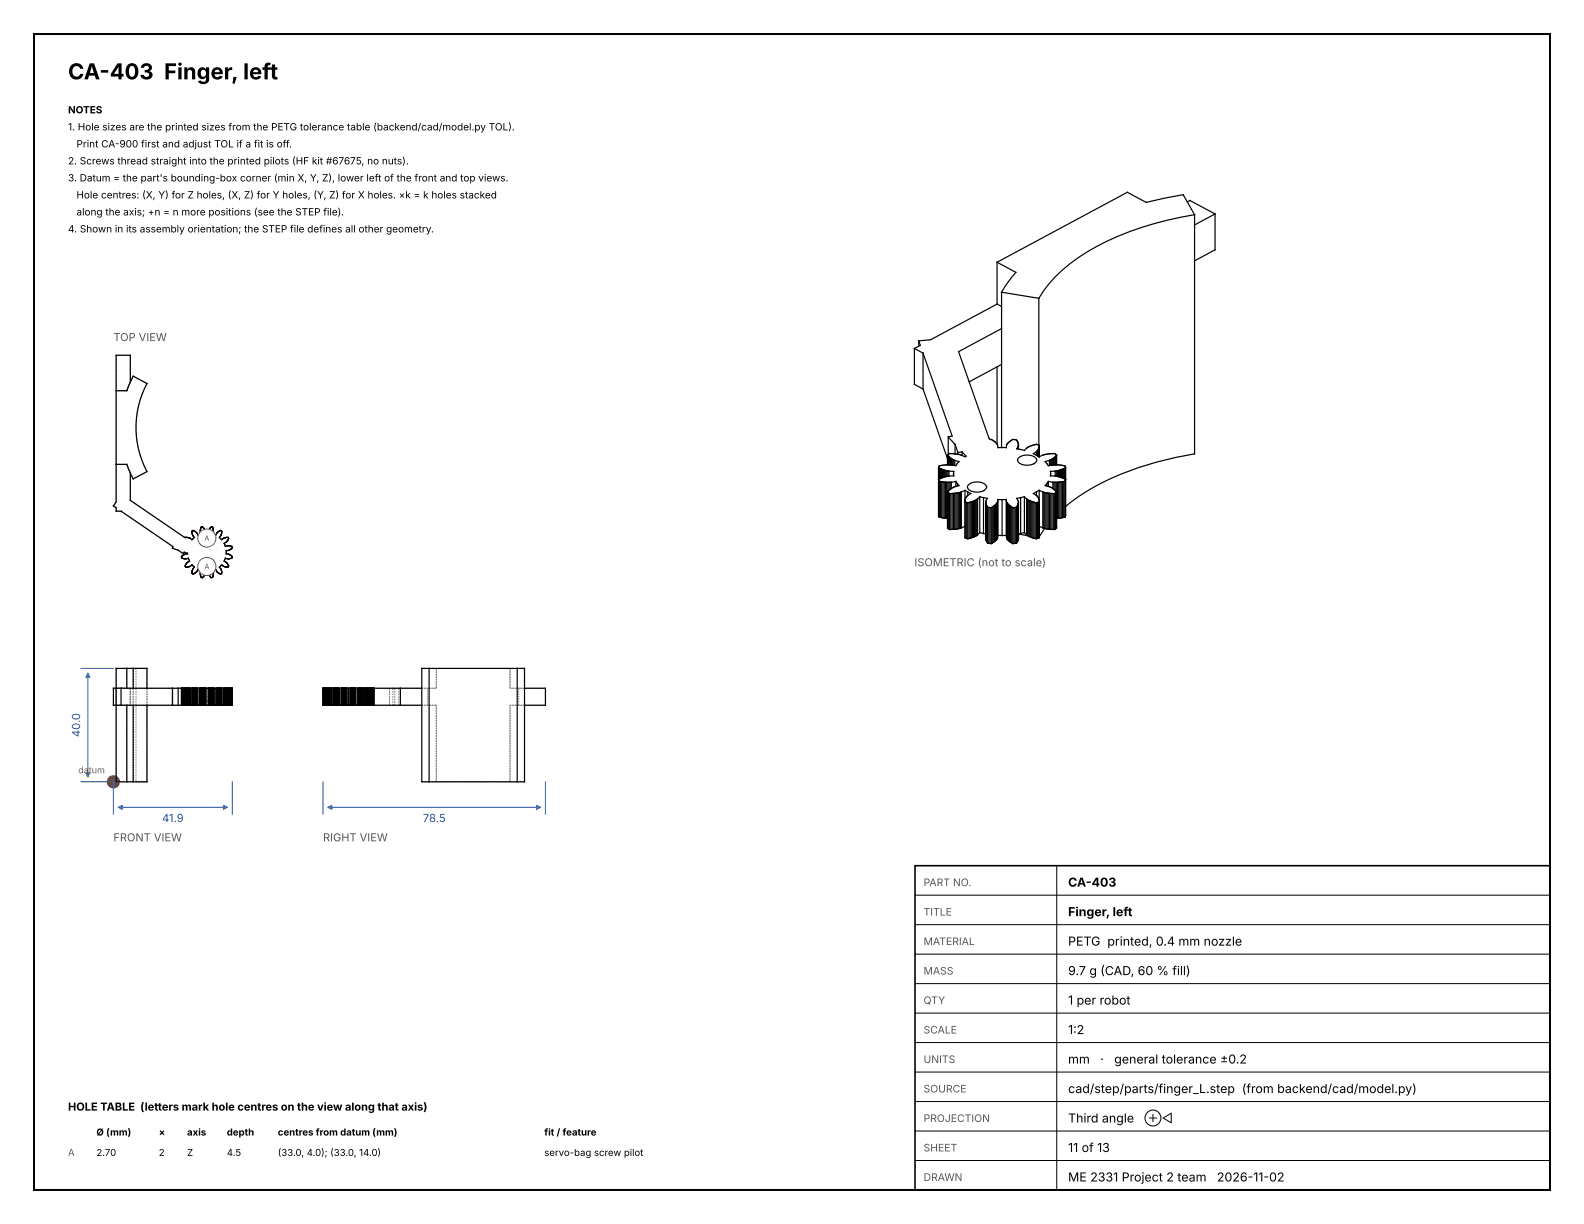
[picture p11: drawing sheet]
<svg xmlns="http://www.w3.org/2000/svg" width="279mm" height="216mm" viewBox="0 0 279 216" stroke-linecap="round" stroke-linejoin="round" font-family="sans-serif">
<path d="M6 6h267.4v203.9h-267.4z" fill="none" stroke="#000" stroke-width=".35"/>
<path d="M161.4 152.7h112v57.2h-112z" fill="none" stroke="#000" stroke-width=".28"/>
<circle cx="20" cy="137.9" r="1" fill="#c0392b" stroke="#c0392b" stroke-width=".35"/>
<path d="M161.4 157.9h112M186.4 152.7v57.2M161.4 178.7h112M161.4 173.5h112M161.4 168.3h112M161.4 163.1h112M161.4 199.5h112M161.4 194.3h112M161.4 189.1h112M161.4 183.9h112M161.4 209.9h112M161.4 204.7h112" fill="none" stroke="#000" stroke-width=".18"/>
<g fill="none" stroke="#7a7a7a" stroke-width=".18" stroke-dasharray=".3 .2" stroke-linecap="butt">
<path d="M20.5 68.9v-6.2M20.5 68.9h1.9M20.5 62.7h2.5M22.4 68.9h-1.9M22.4 68.9l1.1-2.5M23 67.4l-.6 1.5M23 67.4v-4.7M25.9 67.6l-2.4-1.2M20 89.2l.5-.7M20.5 90.2h.9M20.5 90.2v-.6M20.5 89.6l-.5-.4"/>
<path d="M20.5 88.5v-6.6M20.5 81.9h1.9M20.5 81.9v-13M22.4 81.9l.6 1.5M22.4 81.9h-1.9M23 88.3v-4.9M23.5 84.5l-1.1-2.6M23.5 84.5l2.4-1.3M25.9 83.2a16.6 16.6 0 0 1 0-15.6M30.4 96.7l.1-.3M30.5 96.4l-9.1-6.2M31.4 97l-1-.3"/>
<path d="M32 98.2v.1M32 98.3l.1 .1M32.1 98.4v.1M32.1 98.1l-.1 .1M32.1 98.5h.1M32.2 98l-.1 .1M32.2 98.5h.1M32.3 97.9l-.1 .1M32.3 97.7l.2-.3M32.3 97.7l-.9-.7M32.3 98.5h.1M32.4 97.9h-.1"/>
<path d="M32.4 98.5l.1 .1M32.5 98.6h.1M32.5 97.8l-.1 .1M32.5 94.8l-9.5-6.5M32.6 98.6h.1M32.6 97.8h-.1M32.6 99.8l.1 .1M32.7 97.8h-.1M32.7 99.7l-.1 .1M32.7 99.9v.1M32.7 100h.1M32.7 94.8h-.2"/>
<path d="M32.7 97.7v.1M32.7 98.6h.1M32.8 99.6l-.1 .1M32.8 94.8h-.1M32.8 99.5v.1M32.8 98.6h.1M32.9 99.4l-.1 .1M32.9 94.8h-.1M32.9 98.6l.3-.1M33 94.8h-.1M33 99.3l-.1 .1M33 99.2v.1"/>
<path d="M33.1 94.8h-.1M33.1 97.6v.1M33.1 97.6l-.6-.2M33.1 97.7h-.4M33.1 99.2h-.1M33.1 99.1v.1M33.2 98.5l.1 .2M33.2 100h.1M33.2 94.8h-.1M33.3 100l.1-.1M33.3 94.9l-.1-.1M33.3 98.7l.1 .3"/>
<path d="M33.4 99.9h.1M33.4 94.9h-.1M33.4 99l-.3 .1M33.5 94.9h-.1M33.5 99.9l.1-.1M33.6 99.8l.3-.2M33.6 95l-.1-.1M33.9 93.7v.1M33.9 93.8v.1M33.9 93.9v.1M33.9 99.6l.2 .2M33.9 95.2l-.3-.2"/>
<path d="M33.9 94v.1M33.9 94.1v.1M33.9 94.2l.1 .1M34 94.3v.1M34 94.4v.1M34 93.6l-.1 .1M34 94.5h.1M34.1 94.5l.2 .3M34.1 99.8l.2 .2M34.1 95l-.2 .2M34.1 93.6h-.1M34.2 93.6h-.1"/>
<path d="M34.3 94.8l-.2 .2M34.3 93.7l-.1-.1M34.4 93.7h-.1M34.5 93.8l-.1-.1M34.6 93.9l-.1-.1M34.7 94l-.1-.1M34.8 94.1l-.1-.1M34.9 94.4l-.1-.3M35.2 94.3l-.3 .1M35.3 93.7v.1M35.3 93.6v.1M35.3 93.5v.1"/>
<path d="M35.3 93.8l.1 .4M35.4 93.4l-.1 .1M35.4 93.3v.1M35.4 93.2v.1M35.4 93.1v.1M35.4 94.2l-.2 .1M35.5 93l-.1 .1M35.6 93h-.1M35.6 92.9v.1M35.7 92.9h-.1M35.8 93l-.1-.1M35.8 93.1v-.1"/>
<path d="M35.9 93.1h-.1M36 93.2l-.1-.1M36 93.3v-.1M36.1 93.4l-.1-.1M36.1 93.5v-.1M36.2 93.6l-.1-.1M36.2 93.7v-.1M36.2 94v-.3M36.5 94h-.3M36.8 94h-.3M36.8 93.7v.3M36.8 93.6v.1"/>
<path d="M36.9 93.5l-.1 .1M36.9 93.4v.1M37 93.3l-.1 .1M37 93.2v.1M37.1 93.1l-.1 .1M37.2 99.9a.68 .68 0 0 0-1-.6 .68 .68 0 0 0-.2 1.1 .68 .68 0 0 0 1.1-.3l.1-.2M37.2 94.9a.68 .68 0 0 0-1-.6 .68 .68 0 0 0-.2 1.1 .68 .68 0 0 0 1.1-.3l.1-.2M37.2 93l-.1 .1M37.3 92.9l-.1 .1M37.4 93l-.1-.1M37.5 93h-.1M37.5 94.2l.1-.4"/>
<path d="M37.5 93.1v-.1M37.6 93.2l-.1-.1M37.6 93.3v-.1M37.6 93.4v-.1M37.6 93.5v-.1M37.6 93.8v-.1M37.6 93.6v-.1M37.6 93.7v-.1M37.8 94.3l-.3-.1M38.1 94.4l-.3-.1M38.2 94.1l-.1 .3M38.3 94l-.1 .1"/>
<path d="M38.4 93.9l-.1 .1M38.4 93.8v.1M38.5 93.8h-.1M38.6 93.7l-.1 .1M38.7 93.7h-.1M38.7 94.8l.2-.3M38.7 93.6v.1M38.8 93.6h-.1M38.9 93.6h-.1M38.9 99.8l.2-.2M38.9 95l-.2-.2M38.9 94.5h.1"/>
<path d="M39 94.5v-.1M39 93.6h-.1M39 94.4v-.1M39 94.3v-.1M39 94.2h.1M39.1 93.7l-.1-.1M39.1 94.2v-.1M39.1 94.1v-.1M39.1 94v-.1M39.1 99.6l.3 .2M39.1 95.2l-.2-.2M39.1 93.9v-.1"/>
<path d="M39.1 93.8v-.1M39.4 99.8v.1M39.4 95l-.3 .2M39.4 99.9h.1M39.4 94.9v.1M39.5 99.9h.1M39.5 94.9h-.1M39.5 99l.2-.3M39.5 95.8l.3-.1M39.6 99.9l.1 .1M39.6 94.9h-.1M39.7 98.7l.1-.2"/>
<path d="M39.7 96.1l-.2-.3M39.7 94.9h-.1M39.7 100h.1M39.7 94.8v.1M39.8 98.5l.3 .1M39.8 96.4l-.1-.3M39.8 99.1l-.3-.1M39.8 95.7l.1-.1M39.8 94.8h-.1M39.9 99.2l-.1-.1M39.9 95.6h.1M39.9 97.7v-.3"/>
<path d="M39.9 97.1h.3M39.9 97.4v-.3M39.9 94.8h-.1M40 99.2h-.1M40 95.6v-.1M40 99.3v-.1M40 95.5h.1M40 94.8h-.1M40.1 99.4l-.1-.1M40.1 95.5v-.1M40.1 96.3l-.3 .1M40.1 94.8h-.1"/>
<path d="M40.1 95.4l.1-.1M40.1 98.6h.1M40.2 99.5l-.1-.1M40.2 95.3v-.1M40.2 94.8h-.1M40.2 99.6v-.1M40.2 95.2h.1M40.2 98.6h.1M40.2 96.3h-.1M40.2 97.7h-.3M40.2 97.1h.1M40.2 100l.1-.1"/>
<path d="M40.2 94.9v-.1M40.3 99.7l-.1-.1M40.3 95.2v-.1M40.3 99.9v-.1M40.3 94.9h-.1M40.3 95.1v-.1M40.3 97.8l-.1-.1M40.3 97.1h.1M40.3 98.6h.1M40.3 96.3h-.1M40.3 99.8v-.1M40.3 95v-.1"/>
<path d="M40.4 97.8h-.1M40.4 97.1l.1-.1M40.4 98.6h.1M40.4 96.3h-.1M40.5 97.8h-.1M40.5 98.6l.1-.1M40.5 96.3h-.1M40.5 97.9v-.1M40.5 97l.1-.1M40.6 98.5h.1M40.6 96.3h-.1M40.6 97.9h-.1"/>
<path d="M40.6 96.9h.1M40.7 96.3h-.1M40.7 97.9h-.1M40.7 96.9l.1-.1M40.7 98.5h.1M40.8 98l-.1-.1M40.8 98.1v-.1M40.8 96.8l.1-.1M40.8 98.5l.1-.1M40.8 96.4l-.1-.1M40.9 98.1h-.1M40.9 96.7h.1"/>
<path d="M40.9 98.4v-.1M40.9 96.4h-.1M40.9 98.3h.1M40.9 96.5v-.1M41 98.3v-.1M41 96.6l-.1-.1M41 98.2l-.1-.1M41 96.7v-.1M22.4 117.9h-1.9M22.4 117.9v3.5M23.5 117.9h-1.1M23.5 117.9v20"/>
<path d="M24 117.9h1.9M24 117.9v20M25.9 117.9h-2.4M25.9 117.9h-1.9M25.9 117.9v20M32.8 100h.1M32.9 100h.1M33 100h.1M33.1 100h.1M33.9 101.1v.1M33.9 101v.1M33.9 100.9v.1"/>
<path d="M33.9 100.8v.1M33.9 100.7v.1M33.9 101.2h.1M33.9 100.6v.1M34 100.5l-.1 .1M34 100.4v.1M34 101.2l.1 .1M34.1 100.3l-.1 .1M34.1 101.3l.1-.1M34.2 101.2l.1-.1M34.3 100l-.2 .3M34.3 101.1h.1"/>
<path d="M34.4 101.1l.1-.1M34.5 101l.1-.1M34.6 100.9h.1M34.7 100.9v-.1M34.7 100.8h.1M34.8 100.8l.1-.3M34.9 100.5l.3 .1M35.2 100.6l.2 .1M35.3 101.2v.1M35.3 101.1v.1M35.3 101.3l.1 .1M35.3 101v.1"/>
<path d="M35.4 101.4v.1M35.4 101.5v.1M35.4 101.6v.1M35.4 101.7v.1M35.4 101.8l.1 .1M35.4 100.7l-.1 .3M35.5 101.9h.1M35.6 101.9h.1M35.7 101.9l.1-.1M35.8 101.8l.1-.1M35.9 101.7l.1-.1M36 101.6v-.1"/>
<path d="M36 101.5h.1M36.1 101.5v-.1M36.1 101.4v-.1M36.1 101.3l.1-.1M36.2 101.2v-.4M36.2 100.8h.3M36.5 100.8h.3M36.8 100.8v.4M36.8 101.2l.1 .1M36.9 101.3v.1M36.9 101.4v.1M36.9 101.5h.1"/>
<path d="M37 101.5v.1M37 101.6l.1 .1M37.1 101.7v.1M37.1 101.8h.1M37.2 101.8l.1 .1M37.3 101.9h.1M37.4 101.9h.1M37.5 101.9v-.1M37.5 100.7l.3-.1M37.5 101.8l.1-.1M37.6 101.7v-.1M37.6 101.6v-.1"/>
<path d="M37.6 101.5v-.1M37.6 101.4v-.1M37.6 101l-.1-.3M37.6 101.3v-.1M37.6 101.1v-.1M37.6 101.2v-.1M37.8 100.6l.3-.1M38.1 100.5l.1 .3M38.2 100.8h.1M38.3 100.8v.1M38.3 100.9h.1M38.4 100.9v.1"/>
<path d="M38.4 101h.1M38.5 101l.1 .1M38.6 101.1h.1M38.7 101.1v.1M38.7 100l.2-.2M38.7 101.2h.1M38.8 101.2l.1 .1M38.9 101.3l.1-.1M38.9 100.3l-.2-.3M39 100.4l-.1-.1M39 101.2h.1M39 100.5v-.1"/>
<path d="M39 100.6v-.1M39.1 101.2v-.1M39.1 100.7l-.1-.1M39.1 100.8v-.1M39.1 100.9v-.1M39.1 101v-.1M39.1 101.1v-.1M39.8 100h.1M39.9 100h.1M40 100h.1M40.1 100h.1M77 117.9h13"/>
<path d="M77 117.9v3.5M77 117.9h-2.6M90 117.9v3.5M92.5 117.9h-2.5M20 124.4h.5M20 121.4h.5M20.5 124.4h1.9M20.5 124.4v-3M20.5 121.4v-3.5M20.5 137.9v-13.5M20.5 121.4h1.9M20.5 121.4h2.5"/>
<path d="M20.5 124.4h2.5M22.4 124.4h.6M22.4 121.4h.6M22.4 137.9h-1.9M22.4 124.4v13.5M22.4 137.9h1.1M23 121.4v3M23 124.4v-3M23 121.4h-.6M23 124.4h-.6M23.5 121.4v3M24 137.9h1.9"/>
<path d="M25.9 137.9h-2.4M25.9 137.9h-1.9M25.9 121.4v3M30.4 124.4h.1M30.4 121.4h.1M30.5 124.4h-.1M30.5 124.4v-3M30.5 121.4h-.1M32.1 124.4h-.1M32.1 124.4v-3M32.1 121.4h-.1M32.2 124.4h-.1"/>
<path d="M32.2 124.4v-3M32.2 121.4h-.1M32.3 124.4h-.1M32.3 124.4v-3M32.3 121.4h-.1M32.3 124.4h.2M32.3 124.4h-.3M32.3 121.4h.2M32.3 121.4h-.3M32.4 124.4h-.1M32.4 124.4v-3M32.4 121.4h-.1"/>
<path d="M32.5 121.4v3M32.5 124.4h-.1M32.5 124.4v-3M32.5 121.4h-.1M32.5 124.4h-9.5M32.5 121.4h-9.5M32.6 124.4h-.1M32.6 124.4v-3M32.6 121.4h-.1M32.6 124.4h.1M32.6 121.4h.1M32.7 124.4v-3"/>
<path d="M32.7 124.4h-.1M32.7 121.4h-.1M32.7 124.4h-.2M32.7 121.4h-.2M32.7 124.4h.1M32.7 121.4h.1M32.8 124.4h-.1M32.8 124.4v-3M32.8 121.4h-.1M32.8 124.4h.1M32.8 121.4h.1M32.9 124.4h-.1"/>
<path d="M32.9 124.4v-3M32.9 121.4h-.1M32.9 124.4h.3M32.9 121.4h.3M33 124.4h-.1M33 124.4v-3M33 121.4h-.1M33.1 124.4h-.1M33.1 124.4v-3M33.1 121.4h-.1M33.1 124.4h-.6M33.1 121.4h-.6"/>
<path d="M33.1 124.4h-.4M33.1 121.4h-.4M33.2 124.4h.1M33.2 124.4v-3M33.2 121.4h.1M33.2 124.4h-.1M33.2 121.4h-.1M33.3 124.4h-.1M33.3 124.4v-3M33.3 121.4h-.1M33.3 124.4h.1M33.3 121.4h.1"/>
<path d="M33.4 124.4h-.1M33.4 124.4v-3M33.4 121.4h-.1M33.4 124.4h-.3M33.4 121.4h-.3M33.5 124.4h-.1M33.5 124.4v-3M33.5 121.4h-.1M33.6 124.4h-.1M33.6 124.4v-3M33.6 121.4h-.1M33.9 124.4v-3"/>
<path d="M33.9 124.4h.2M33.9 124.4h-.3M33.9 121.4h.2M33.9 121.4h-.3M33.9 124.4h.1M33.9 121.4h.1M34 124.4h-.1M34 124.4v-3M34 121.4h-.1M34 124.4h.1M34 121.4h.1M34.1 124.4h-.1"/>
<path d="M34.1 124.4h.2M34.1 124.4v-3M34.1 121.4h-.1M34.1 121.4h.2M34.1 124.4h-.2M34.1 121.4h-.2M34.2 124.4h-.1M34.2 124.4v-3M34.2 121.4h-.1M34.3 124.4h-.2M34.3 124.4v-3M34.3 121.4h-.2"/>
<path d="M34.3 124.4h-.1M34.3 121.4h-.1M34.4 124.4h-.1M34.4 124.4v-3M34.4 121.4h-.1M34.5 124.4h-.1M34.5 124.4v-3M34.5 121.4h-.1M34.6 124.4h-.1M34.6 124.4v-3M34.6 121.4h-.1M34.7 124.4h-.1"/>
<path d="M34.7 124.4v-3M34.7 121.4h-.1M34.8 124.4h-.1M34.8 124.4v-3M34.8 121.4h-.1M34.9 124.4h-.1M34.9 124.4v-3M34.9 121.4h-.1M35.2 124.4h-.3M35.2 124.4v-3M35.2 121.4h-.3M35.3 124.4h.1"/>
<path d="M35.3 121.4h.1M35.3 124.4v-3M35.4 124.4h-.1M35.4 124.4v-3M35.4 121.4h-.1M35.4 124.4h-.2M35.4 121.4h-.2M35.5 124.4h-.1M35.5 124.4v-3M35.5 121.4h-.1M35.6 124.4h-.1M35.6 124.4v-3"/>
<path d="M35.6 121.4h-.1M35.7 124.4h-.1M35.7 124.4v-3M35.7 121.4h-.1M35.8 124.4h-.1M35.8 124.4v-3M35.8 121.4h-.1M35.8 121.4h1.4M35.8 123.6h1.4M35.8 121.4v2.2M35.9 124.4h-.1M35.9 124.4v-3"/>
<path d="M35.9 121.4h-.1M36 124.4h-.1M36 124.4v-3M36 121.4h-.1M36.1 124.4h-.1M36.1 124.4v-3M36.1 121.4h-.1M36.2 124.4h-.1M36.2 124.4v-3M36.2 121.4h-.1M36.5 124.4h-.3M36.5 124.4v-3"/>
<path d="M36.5 121.4h-.3M36.8 124.4h-.3M36.8 124.4v-3M36.8 121.4h-.3M36.9 124.4h-.1M36.9 124.4v-3M36.9 121.4h-.1M37 124.4h-.1M37 124.4v-3M37 121.4h-.1M37.1 124.4h-.1M37.1 124.4v-3"/>
<path d="M37.1 121.4h-.1M37.2 121.4h-1.4M37.2 123.6h-1.4M37.2 123.6v-2.2M37.2 124.4h-.1M37.2 124.4v-3M37.2 121.4h-.1M37.3 124.4h-.1M37.3 124.4v-3M37.3 121.4h-.1M37.4 124.4h-.1M37.4 124.4v-3"/>
<path d="M37.4 121.4h-.1M37.5 124.4h-.1M37.5 124.4v-3M37.5 121.4h-.1M37.5 124.4h.1M37.5 121.4h.1M37.6 124.4h-.1M37.6 124.4v-3M37.6 121.4h-.1M37.8 124.4h-.3M37.8 124.4v-3M37.8 121.4h-.3"/>
<path d="M38.1 124.4h-.3M38.1 124.4v-3M38.1 121.4h-.3M38.2 124.4h-.1M38.2 124.4v-3M38.2 121.4h-.1M38.3 124.4h-.1M38.3 124.4v-3M38.3 121.4h-.1M38.4 124.4h-.1M38.4 124.4v-3M38.4 121.4h-.1"/>
<path d="M38.5 124.4h-.1M38.5 124.4v-3M38.5 121.4h-.1M38.6 124.4h-.1M38.6 124.4v-3M38.6 121.4h-.1M38.7 124.4h-.1M38.7 124.4v-3M38.7 121.4h-.1M38.7 124.4h.2M38.7 121.4h.2M38.8 124.4h-.1"/>
<path d="M38.8 124.4v-3M38.8 121.4h-.1M38.9 124.4h-.1M38.9 124.4v-3M38.9 121.4h-.1M38.9 124.4h.2M38.9 124.4h-.2M38.9 121.4h.2M38.9 121.4h-.2M38.9 124.4h.1M38.9 121.4h.1M39 124.4h-.1"/>
<path d="M39 124.4v-3M39 121.4h-.1M39 124.4h.1M39 121.4h.1M39.1 124.4h-.1M39.1 124.4v-3M39.1 121.4h-.1M39.1 124.4h-.2M39.1 121.4h-.2M39.4 124.4h-.3M39.4 124.4v-3M39.4 121.4h-.3"/>
<path d="M39.5 124.4h-.1M39.5 124.4v-3M39.5 121.4h-.1M39.5 124.4h.2M39.5 124.4h.3M39.5 121.4h.2M39.5 121.4h.3M39.6 124.4h-.1M39.6 124.4v-3M39.6 121.4h-.1M39.7 124.4h.1M39.7 124.4h-.2"/>
<path d="M39.7 124.4v-3M39.7 121.4h.1M39.7 121.4h-.2M39.7 124.4h-.1M39.7 121.4h-.1M39.8 124.4h.3M39.8 124.4h-.1M39.8 124.4v-3M39.8 121.4h.3M39.8 121.4h-.1M39.8 124.4h-.3M39.8 124.4h.1"/>
<path d="M39.8 121.4h-.3M39.8 121.4h.1M39.9 124.4h-.1M39.9 124.4h.1M39.9 124.4v-3M39.9 121.4h-.1M39.9 121.4h.1M39.9 124.4h.3M39.9 121.4h.3M40 124.4h-.1M40 124.4v-3M40 121.4h-.1"/>
<path d="M40 124.4h.1M40 121.4h.1M40.1 124.4h-.1M40.1 124.4v-3M40.1 121.4h-.1M40.1 124.4h-.3M40.1 121.4h-.3M40.1 124.4h.1M40.1 121.4h.1M40.2 124.4h-.1M40.2 124.4v-3M40.2 121.4h-.1"/>
<path d="M40.2 124.4h.1M40.2 121.4h.1M40.2 124.4h-.3M40.2 121.4h-.3M40.3 124.4h-.1M40.3 124.4v-3M40.3 121.4h-.1M40.3 124.4h.1M40.3 121.4h.1M40.4 124.4h-.1M40.4 124.4h.1M40.4 124.4v-3"/>
<path d="M40.4 121.4h-.1M40.4 121.4h.1M40.5 124.4h-.1M40.5 124.4v-3M40.5 121.4h-.1M40.5 124.4h.1M40.5 121.4h.1M40.6 124.4h-.1M40.6 124.4v-3M40.6 121.4h-.1M40.6 124.4h.1M40.6 121.4h.1"/>
<path d="M40.7 124.4h-.1M40.7 124.4v-3M40.7 121.4h-.1M40.7 124.4h.1M40.7 121.4h.1M40.8 124.4h-.1M40.8 124.4v-3M40.8 121.4h-.1M40.8 124.4h.1M40.8 121.4h.1M40.9 124.4h-.1M40.9 124.4h.1"/>
<path d="M40.9 124.4v-3M40.9 121.4h-.1M40.9 121.4h.1M41 124.4h-.1M41 124.4v-3M41 121.4h-.1M57 124.4v-3M57 124.4h.1M57 121.4h.1M57.1 124.4h-.1M57.1 124.4v-3M57.1 121.4h-.1"/>
<path d="M57.1 124.4h.1M57.1 121.4h.1M57.2 124.4h-.1M57.2 124.4h.1M57.2 124.4v-3M57.2 121.4h-.1M57.2 121.4h.1M57.3 124.4h-.1M57.3 124.4v-3M57.3 121.4h-.1M57.3 124.4h.1M57.3 121.4h.1"/>
<path d="M57.4 124.4h-.1M57.4 124.4v-3M57.4 121.4h-.1M57.4 124.4h.1M57.4 121.4h.1M57.5 124.4h-.1M57.5 124.4v-3M57.5 121.4h-.1M57.5 124.4h.1M57.5 121.4h.1M57.6 124.4h-.1M57.6 124.4v-3"/>
<path d="M57.6 121.4h-.1M57.6 124.4h.1M57.6 121.4h.1M57.7 124.4h-.1M57.7 124.4v-3M57.7 121.4h-.1M57.7 124.4h.3M57.7 121.4h.3M57.7 124.4h.1M57.7 121.4h.1M57.8 124.4h-.1M57.8 124.4v-3"/>
<path d="M57.8 121.4h-.1M57.8 124.4h.1M57.8 121.4h.1M57.9 124.4h.3M57.9 124.4h-.1M57.9 124.4v-3M57.9 121.4h.3M57.9 121.4h-.1M57.9 124.4h.1M57.9 121.4h.1M58 124.4h-.1M58 124.4h.1"/>
<path d="M58 124.4v-3M58 121.4h-.1M58 121.4h.1M58 124.4h-.3M58 121.4h-.3M58.1 124.4h-.1M58.1 124.4v-3M58.1 121.4h-.1M58.1 124.4h.3M58.1 121.4h.3M58.2 124.4h.1M58.2 124.4h-.3"/>
<path d="M58.2 124.4v-3M58.2 121.4h.1M58.2 121.4h-.3M58.2 124.4h-.1M58.2 121.4h-.1M58.3 121.4h1.3M58.3 123.6h.7M58.3 121.4v2.2M58.3 124.4h-.1M58.3 124.4v-3M58.3 121.4h-.1M58.3 124.4h.1"/>
<path d="M58.3 121.4h.1M58.4 124.4h-.1M58.4 124.4v-3M58.4 121.4h-.1M58.4 124.4h-.3M58.4 121.4h-.3M58.5 124.4h-.1M58.5 124.4v-3M58.5 121.4h-.1M58.6 124.4h-.1M58.6 124.4v-3M58.6 121.4h-.1"/>
<path d="M58.8 124.4v-3M58.8 124.4h.2M58.8 124.4h-.2M58.8 121.4h.2M58.8 121.4h-.2M58.8 124.4h.1M58.8 121.4h.1M58.9 124.4h-.1M58.9 124.4v-3M58.9 121.4h-.1M58.9 124.4h.1M58.9 121.4h.1"/>
<path d="M59 124.4h-.1M59 124.4v-3M59 121.4h-.1M59 121.4h-.7M59 123.6h.6M59 124.4h.3M59 121.4h.3M59 124.4h-.2M59 121.4h-.2M59.1 124.4h-.1M59.1 124.4v-3M59.1 121.4h-.1"/>
<path d="M59.2 124.4h-.1M59.2 124.4v-3M59.2 121.4h-.1M59.3 124.4h-.3M59.3 124.4v-3M59.3 121.4h-.3M59.3 124.4h-.1M59.3 121.4h-.1M59.4 124.4h-.1M59.4 124.4v-3M59.4 121.4h-.1M59.5 124.4h-.1"/>
<path d="M59.5 124.4v-3M59.5 121.4h-.1M59.6 124.4h-.1M59.6 124.4v-3M59.6 121.4h-.1M59.6 121.4h-.6M59.6 123.6h-1.3M59.6 121.4v2.2M59.7 124.4h-.1M59.7 124.4v-3M59.7 121.4h-.1M59.9 124.4h-.2"/>
<path d="M59.9 124.4v-3M59.9 121.4h-.2M60.1 124.4h-.2M60.1 124.4v-3M60.1 121.4h-.2M60.3 124.4h.1M60.3 121.4h.1M60.3 124.4v-3M60.4 124.4h-.1M60.4 124.4v-3M60.4 121.4h-.1M60.4 124.4h-.3"/>
<path d="M60.4 121.4h-.3M60.5 124.4h-.1M60.5 124.4v-3M60.5 121.4h-.1M60.6 124.4h-.1M60.6 124.4v-3M60.6 121.4h-.1M60.7 124.4h-.1M60.7 124.4v-3M60.7 121.4h-.1M60.8 124.4h-.1M60.8 124.4v-3"/>
<path d="M60.8 121.4h-.1M60.9 124.4h-.1M60.9 124.4v-3M60.9 121.4h-.1M61 124.4h-.1M61 124.4v-3M61 121.4h-.1M61.1 124.4h-.1M61.1 124.4v-3M61.1 121.4h-.1M61.2 124.4h-.1M61.2 124.4v-3"/>
<path d="M61.2 121.4h-.1M61.2 124.4h.3M61.2 124.4h.6M61.2 121.4h.3M61.2 121.4h.6M61.3 124.4h-.1M61.3 124.4h.2M61.3 121.4h-.1M61.3 124.4v-3M61.3 121.4h.2M61.5 121.4v3M61.8 124.4h.4"/>
<path d="M61.8 124.4v-3M61.8 121.4h.4M62.2 124.4h.3M62.2 124.4v-3M62.2 121.4h.3M62.5 124.4h6.2M62.5 124.4v-3M62.5 121.4h6.2M62.5 124.4h.1M62.5 121.4h.1M62.6 124.4h-.1M62.6 124.4v-3"/>
<path d="M62.6 121.4h-.1M63.3 121.4h1.3M63.3 123.6h.7M63.3 121.4v2.2M63.7 124.4h.2M63.7 124.4v-3M63.7 121.4h.2M63.9 124.4h-.2M63.9 124.4h.2M63.9 124.4v-3M63.9 121.4h-.2M63.9 121.4h.2"/>
<path d="M63.9 124.4h.1M63.9 121.4h.1M64 121.4h-.7M64 123.6h.6M64 124.4h-.1M64 124.4v-3M64 121.4h-.1M64 124.4h.1M64 121.4h.1M64.1 124.4h-.1M64.1 124.4v-3M64.1 121.4h-.1"/>
<path d="M64.1 124.4h-.2M64.1 121.4h-.2M64.1 124.4h1.8M64.1 121.4h1.8M64.3 124.4h-.2M64.3 124.4v-3M64.3 121.4h-.2M64.4 124.4h-.1M64.4 124.4v-3M64.4 121.4h-.1M64.5 124.4h-.1M64.5 124.4v-3"/>
<path d="M64.5 121.4h-.1M64.5 124.4h.3M64.5 124.4h.1M64.5 121.4h.3M64.5 121.4h.1M64.6 124.4h-.1M64.6 124.4v-3M64.6 121.4h-.1M64.6 124.4h.1M64.6 121.4h.1M64.6 121.4h-.6M64.6 123.6h-1.3"/>
<path d="M64.6 121.4v2.2M64.7 124.4h-.1M64.7 124.4v-3M64.7 121.4h-.1M64.7 124.4h.3M64.7 121.4h.3M64.8 124.4h.1M64.8 124.4h-.3M64.8 124.4v-3M64.8 121.4h.1M64.8 121.4h-.3M64.8 124.4h-.1"/>
<path d="M64.8 121.4h-.1M64.9 124.4h-.1M64.9 124.4v-3M64.9 121.4h-.1M64.9 124.4h.3M64.9 121.4h.3M64.9 124.4h.1M64.9 121.4h.1M65 124.4h-.1M65 124.4v-3M65 121.4h-.1M65 124.4h.1"/>
<path d="M65 121.4h.1M65 124.4h-.3M65 121.4h-.3M65.1 124.4h-.1M65.1 124.4v-3M65.1 121.4h-.1M65.1 124.4h.1M65.1 121.4h.1M65.2 124.4h-.1M65.2 124.4v-3M65.2 121.4h-.1M65.2 124.4h.1"/>
<path d="M65.2 121.4h.1M65.2 124.4h-.3M65.2 121.4h-.3M65.3 124.4h-.1M65.3 124.4v-3M65.3 121.4h-.1M65.3 124.4h.1M65.3 121.4h.1M65.4 124.4h-.1M65.4 124.4v-3M65.4 121.4h-.1M65.4 124.4h.1"/>
<path d="M65.4 121.4h.1M65.5 124.4h-.1M65.5 124.4v-3M65.5 121.4h-.1M65.5 124.4h.1M65.5 121.4h.1M65.6 124.4h.1M65.6 124.4h-.1M65.6 124.4v-3M65.6 121.4h.1M65.6 121.4h-.1M65.7 124.4h-.1"/>
<path d="M65.7 124.4v-3M65.7 121.4h-.1M65.7 124.4h.1M65.7 121.4h.1M65.8 124.4h.1M65.8 124.4h-.1M65.8 124.4v-3M65.8 121.4h.1M65.8 121.4h-.1M65.9 124.4h-.1M65.9 124.4v-3M65.9 121.4h-.1"/>
<path d="M68.7 124.4h.6M68.7 121.4v3M68.7 124.4v-3M68.7 121.4h.6M69.3 124.4h.3M69.3 124.4v-3M69.3 121.4h.3M69.6 124.4h.7M69.6 124.4v-3M69.6 121.4h.7M70.3 124.4h6.7M70.3 124.4v-3"/>
<path d="M70.3 121.4h6.7M74.4 124.4h1M74.4 137.9h2.6M74.4 121.4h1M75.4 121.4v3M77 124.4h-1.6M77 121.4v-3.5M77 137.9h13M77 137.9v-13.5M77 124.4v13.5M77 121.4h-1.6M90 121.4v-3.5"/>
<path d="M90 121.4h6.2M90 124.4h6.2M90 137.9v-13.5M90 124.4v13.5M90 137.9h2.5M91.5 121.4h1M91.5 121.4h-1.5M91.5 124.4h1M91.5 124.4h-1.5M91.5 121.4v3M96.2 124.4v-3"/>
</g>
<g fill="none" stroke="#000" stroke-width=".21">
<path d="M209.4 35.6l.5-.2 4.4 2.3M210.7 37.9l-2-3.6-6.5 1.4-3.3-1.8-23 12.4M210.7 37.9a51.4 51.4 0 0 0-20.5 7.5 22.5 22.5 0 0 0-7 7.2M210.7 37.9v42.2a51.3 51.3 0 0 0-19.5 6.9l-3.2 2.3M214.3 37.7l-3.6 2M214.3 37.7v6.4l-3.6 1.9M175.9 46.3l3.3 1.7-1.4 1.8-1.1 1.7M175.9 46.3v7.3M175.9 53.6l-11.7 6.3-2.1 .2M175.9 53.6l.8 .5M176.7 51.5v27.4M176.7 58l-7.6 4 5.3 15.3 .3 .2h.1l.5 .3 .5 .5"/>
<path d="M176.7 51.5l6.5 1.1M183.2 52.6v25.9M20.5 68.9h1.9l1.1-2.5 2.4 1.2a16.6 16.6 0 0 0 0 15.6l-2.4 1.3-1.1-2.6h-1.9M23 67.4v-4.7h-2.5v25.8l-.5 .7 .5 .4v.6h.9l9.1 6.2-.1 .3 1 .3 .9 .7 .2-.3 .6 .2v.1l-.7 .2a.34 .34 0 0 0-.4 .4 .34 .34 0 0 0 .5 .3l.7-.1 .2 .5-.5 .4a.34 .34 0 0 0-.2 .5 .34 .34 0 0 0 .5 .1l.7-.4 .4 .4-.4 .7a.34 .34 0 0 0 .1 .5 .34 .34 0 0 0 .5-.2l.4-.5 .5 .2v.7a.34 .34 0 0 0 .2 .5 .34 .34 0 0 0 .4-.4l.2-.7h.6l.2 .7a.34 .34 0 0 0 .4 .4 .34 .34 0 0 0 .2-.5l-.1-.7 .6-.2 .4 .5a.34 .34 0 0 0 .5 .2 .34 .34 0 0 0 .1-.5l-.4-.7 .4-.4 .6 .4a.34 .34 0 0 0 .6-.1 .34 .34 0 0 0-.2-.5l-.6-.4 .3-.5 .7 .1a.34 .34 0 0 0 .5-.3 .34 .34 0 0 0-.4-.4l-.7-.2v-.6l.7-.2a.34 .34 0 0 0 .4-.4 .34 .34 0 0 0-.5-.2l-.7 .1-.3-.6 .6-.4a.34 .34 0 0 0 .2-.5 .34 .34 0 0 0-.6-.1l-.6 .4-.4-.4 .4-.6a.34 .34 0 0 0-.1-.6 .34 .34 0 0 0-.5 .2l-.4 .6-.6-.2 .1-.8a.34 .34 0 0 0-.2-.5 .34 .34 0 0 0-.4 .4l-.2 .7h-.6l-.2-.7a.34 .34 0 0 0-.4-.4 .34 .34 0 0 0-.2 .5v.8l-.5 .2-.4-.6a.34 .34 0 0 0-.5-.2 .34 .34 0 0 0-.1 .6l.4 .6-.4 .4-.5-.3-.9-.1-9.5-6.5v-4.9M161.3 61.5v6.3l1.5 .8M161.3 61.5l1.5 .8M162.1 60.1l.2 .8-1 .6M162.1 60.1v1M162.8 68.6l4.3 12.3M162.8 62.3l5.1 14.6-.6 .2M162.8 62.3v6.3M167.3 77.1v3.1"/>
<path d="M167.3 77.1l1.2 1.3M168.5 78.4v1.7M168.5 78.4l.5 1.4M169 79.8v.3M169.7 79.7l.7 .8-.2 .1-1-.4-1.3-.2a.57 .57 0 0 0-.7 .2M169.7 79.7v.6M169.7 79.7l-.7 .1M175.8 78.3l.2 .7h1.5l.1-.6 .2-.3a1.16 1.16 0 0 1 1.6-.4l.2 .8M175.9 64.7v13.6M176.7 64.3l-5.7 3.1M179.6 78.7v.5M179.6 78.5v.7"/>
<path d="M179.6 78.5v.2M182.8 79.7v.6M182.8 79.7l-.5 .3 .5 .3M182.9 79.6v.7M182.9 79.6l-.1 .1M183 79.5v.9M183 79.5l-.1 .1M183.1 79.4v1M183.1 79.4l-.1 .1M183.1 79.3v1.2M183.1 79.3v.1M183.2 79.2v1.3"/>
<path d="M183.2 79.2l-.1 .1M183.3 78.9v1.7M183.3 78.9l-.1 .3M183.3 78.7v1.9M183.3 78.7v.2M183.3 78.6v2M183.3 78.6a1.78 1.78 0 0 0-1.7 .1l-.9 .8-1.4-.3 .3-.5M183.3 78.6v.1M165.5 82.5l.1 8.5M165.5 82.5l.2 .1M165.6 91v.1M165.6 84.7v6.3"/>
<path d="M165.6 84.7v.1M165.6 91.1l.1 .1M165.6 84.8v6.3M165.6 84.8l.1 .1M165.7 91.2l.2 .1M165.7 84.9v6.3M165.7 84.9h.2M165.7 84.5l-.2 .1 .1 .1M165.7 82.6v1.9M165.7 82.6l.2 .1M165.9 91.3h.2M165.9 84.9v6.4"/>
<path d="M165.9 84.9l.2 .1M165.9 82.7v1.7M165.9 84.4l-.2 .1M165.9 82.7l.2 .1M166.1 84.3l-.2 .1M166.1 82.8v1.5M166.1 82.8h.2M166.1 91.3h.2M166.1 85v6.3M166.1 85h.2M166.3 84.2l-.2 .1M166.3 82.8v1.4"/>
<path d="M166.3 82.8l.1 .1M166.3 91.3l.2 .1M166.3 85v6.3M166.3 85h.2M166.4 84.2h-.1M166.4 82.9v1.3M166.4 82.9h.2M166.5 91.4h.3M166.5 85v6.4M166.5 85l.3 .1M166.6 84.1l-.2 .1M166.6 82.9v1.2"/>
<path d="M166.6 82.9l.2 .1M166.8 91.4h.2M166.8 85.1v6.3M166.8 85.1h.2M166.8 84.1h-.2M166.8 83v1.1M166.8 83h.2M167 91.4h.1M167 85.1v6.3M167 85.1h.2M167 83v1M167 84l-.2 .1"/>
<path d="M167 83l.2 .1M167.1 86.8v6.3l.1 .1M167.1 80.3v1.7M167.1 86.8l.1 .1M167.1 80.3l.1 .1M167.2 85.1v1.6M167.2 85.1h.2M167.2 84h-.2M167.2 83.1v.9M167.2 83.1h.2M167.2 80.4v1.6M167.2 80.4l.1 .1"/>
<path d="M167.2 93.2l.2 .1M167.2 86.9v6.3M167.2 86.9l.2 .1M167.2 80.2l-.1 .1M167.3 80.5v1.5M167.3 80.5l.1 .1M167.4 93.3l.1 .1M167.4 87v6.3M167.4 87l.1 .1M167.4 83.1v.9M167.4 84h-.2M167.4 83.1h.8v.4"/>
<path d="M167.4 85.1v1.4M167.4 80.6v1.4M167.4 80.6l.2 .1M167.5 87.1v6.3M167.6 80.7v1.3M167.6 80.7l.1 .1M167.6 85.1v1.2M167.6 85.1h-.2M167.7 80.8v1.2M167.7 80.8l.1 .1M167.7 93.4h-.2M167.7 87.1v6.3"/>
<path d="M167.7 87.1h-.2M167.8 85.1v1.1M167.8 85.1h-.2M167.8 80.9v1.1M167.8 80.9l.2 .1M167.9 93.4h-.2M167.9 87.1v6.3M167.9 87.1h-.2M168 81v1M168 81l.1 .1M168.1 81.1v1M168.1 81.1l.1 .1"/>
<path d="M168.2 93.4h-.3M168.2 87v6.4M168.2 87l-.3 .1M168.2 83.5v.4M168.2 83.5v.4l-.8 .1M168.2 81.2v.9M168.2 81.2h.2M168.4 93.3l-.2 .1M168.4 87v6.3M168.4 87h-.2M168.4 81.2v.9M168.4 81.2l.8 .2-.6 .7-1-.1h-1.1l-.8 .2-.2 .3"/>
<path d="M168.6 84.9v.9M168.6 84.9l.2 .4M168.6 84.9l-.8 .2M168.6 93.3h-.2M168.6 87v6.3M168.6 87h-.2M168.8 93.3h-.2M168.8 87v6.3M168.8 87h-.2M168.8 85.3l.4 .3-1.2 .5-.9 .7M168.8 85.3v.4M169 93.3h-.2"/>
<path d="M169 86.9v6.4M169 86.9l-.2 .1M169.2 93.2l-.2 .1M169.2 86.9v6.3M169.2 86.9h-.2M169.4 93.2h-.2M169.4 86.8v6.4M169.4 86.8l-.2 .1M169.6 93.1l-.2 .1M169.6 86.8v6.3M169.6 86.8h-.2M170.2 88.5v6.3l.1 .1"/>
<path d="M170.2 92.8l-.6 .3M170.2 88.5l.1 .1M170.2 86.5v1.7M170.2 86.5l.5 .3M170.2 86.5l-.6 .3M170.3 94.9l.2 .1M170.3 88.6v6.3M170.3 88.6h.2M170.5 95h.2M170.5 88.6v6.4M170.5 88.6l.2 .1M170.7 87.4l-.4 .5-.1 .6"/>
<path d="M170.7 86.8v.6M170.7 86.8l.5 .2-.5 .4M170.7 88.7v6.3M170.8 85.6a2.34 2.34 0 0 1 3.2 .1v.2a1.56 1.56 0 0 1-1.8 .9 1.5 1.5 0 0 1-1.6-.9zM170.9 95h-.2M170.9 88.7v6.3M170.9 88.7h-.2M171.1 94.9l-.2 .1M171.1 88.6v6.3M171.1 88.6l-.2 .1M171.3 94.9h-.2M171.3 88.5v6.4"/>
<path d="M171.3 88.5l-.2 .1M171.5 94.8l-.2 .1M171.5 88.5v6.3M171.5 88.5h-.2M171.7 94.7l-.2 .1M171.7 88.4v6.3M171.7 88.4l-.2 .1M171.9 94.7h-.2M171.9 88.3v6.4M171.9 88.3l-.2 .1M172 94.6l-.1 .1M172 88.3v6.3"/>
<path d="M172 88.3h-.1M172.2 94.5l-.2 .1M172.2 88.2v6.3M172.2 88.2l-.2 .1M172.3 94.4l-.1 .1M172.3 88.1v6.3M172.3 88.1l-.1 .1M172.4 94.3l-.1 .1M172.4 88v6.3M172.4 88l-.1 .1M172.8 93.9l.7 .2M172.8 93.9l-.4 .4"/>
<path d="M172.8 87.6v6.3M172.8 87.6l.7 .2M172.8 87.6l-.4 .4M173.5 94.1l.4 .1M173.5 87.8l.7 .1-.3 .7M173.5 87.8v6.3M173.9 94.9v.2M173.9 88.6v6.5M173.9 88.6v.3M173.9 95.1v.1M173.9 95.2l.1 .1M173.9 88.9v6.3"/>
<path d="M173.9 88.9l.1 .1M174 95.3v.2M174 89v6.3M174 89v.1M174 95.5l.1 .1M174 89.1v6.4M174 89.1l.1 .2M174.1 95.6v.1M174.1 89.3v6.3M174.1 89.3v.1M174.1 95.7l.1 .1M174.1 89.4v6.3"/>
<path d="M174.1 89.4l.1 .1M174.2 95.8h.2M174.2 89.5v6.3M174.2 89.5h.2M174.4 95.8l.2 .1M174.4 89.5v6.3M174.4 89.5h.2M174.6 95.9h.2M174.6 89.5v6.4M174.6 89.5l.2 .1M174.8 89.6v6.3M175 95.8l-.2 .1"/>
<path d="M175 89.5v6.3M175 89.5l-.2 .1M175.2 95.7l-.2 .1M175.2 89.4v6.3M175.2 89.4l-.2 .1M175.3 95.6l-.1 .1M175.3 89.3v6.3M175.3 89.3l-.1 .1M175.4 95.5l-.1 .1M175.4 89.2v6.3M175.4 89.2l-.1 .1M175.6 95.4l-.2 .1"/>
<path d="M175.6 89.1v6.3M175.6 89.1l-.2 .1M175.7 95.3l-.1 .1M175.7 89v6.3M175.7 89l-.1 .1M175.8 95.2l-.1 .1M175.8 88.9v6.3M175.8 88.9l-.1 .1M175.8 95.1v.1M175.8 88.8v6.3M175.8 88.8v.1M175.9 95l-.1 .1"/>
<path d="M175.9 88.7v6.3M175.9 88.7l-.1 .1M176 94.9l-.1 .1M176 88.6v6.3M176 88.6l-.1 .1M176 94.4l.8 .1M176 94.4v.5M176 88.1v6.3M176 88.1h.8M176 88.1v.5M176.8 88.1v6.4M177.5 94.4l.1 .5"/>
<path d="M177.5 94.4l-.7 .1M177.5 88.1v6.3M177.5 88.1l.1 .5M177.5 88.1h-.7M177.6 94.9v.1M177.6 88.6v6.3M177.6 88.6v.1M177.6 95l.1 .1M177.6 88.7v6.3M177.6 88.7l.1 .1M177.7 95.1v.1M177.7 88.8v6.3"/>
<path d="M177.7 88.8v.1M177.7 95.2l.1 .1M177.7 88.9v6.3M177.7 88.9l.1 .1M177.8 95.3l.2 .1M177.8 89v6.3M177.8 89l.2 .1M178 95.4l.1 .1M178 89.1v6.3M178 89.1l.1 .1M178.1 95.5l.1 .1M178.1 89.2v6.3"/>
<path d="M178.1 89.2l.1 .1M178.2 95.6l.1 .1M178.2 89.3v6.3M178.2 89.3l.1 .1M178.3 95.7l.2 .1M178.3 89.4v6.3M178.3 89.4l.2 .1M178.5 95.8l.2 .1M178.5 89.5v6.3M178.5 89.5l.2 .1M178.7 89.6v6.3M178.9 95.9h-.2"/>
<path d="M178.9 89.5v6.4M178.9 89.5l-.2 .1M179.1 95.8l-.2 .1M179.1 89.5v6.3M179.1 89.5h-.2M179.3 95.8h-.2M179.3 89.5v6.3M179.3 89.5h-.2M179.4 95.7l-.1 .1M179.4 89.4v6.3M179.4 89.4l-.1 .1M179.4 95.6v.1"/>
<path d="M179.4 89.3v6.3M179.4 89.3v.1M179.5 95.5l-.1 .1M179.5 89.1v6.4M179.5 89.1l-.1 .2M179.6 95.3l-.1 .2M179.6 89v6.3M179.6 89l-.1 .1M179.6 95.2v.1M179.6 80.8a2.34 2.34 0 0 1 3.2 .2l.1 .2a1.56 1.56 0 0 1-1.9 .9 1.5 1.5 0 0 1-1.5-.9zM179.6 88.8v6.4M179.6 88.8v.2"/>
<path d="M179.6 95v.2M179.6 94.9v.1M179.6 88.6v6.4M179.6 88.6v.2M179.6 94.2l1.7 .3M180 94.1l-.4 .1M180 87.8v6.3M180 87.8l-.7 .1 .3 .7M180.7 93.9l.4 .4M180.7 93.9l-.7 .2M180.7 87.6v6.3M180.7 87.6l.4 .4"/>
<path d="M180.7 87.6l-.7 .2M181.1 94.3l.1 .1M181.1 88v6.3M181.1 88l.1 .1M181.2 94.4l.1 .1M181.2 88.1v6.3M181.2 88.1l.1 .1M181.3 94.5l.2 .1M181.3 88.2v6.3M181.3 88.2l.2 .1M181.5 94.6l.1 .1M181.5 88.3v6.3"/>
<path d="M181.5 88.3h.1M181.6 94.7h.2M181.6 88.3v6.4M181.6 88.3l.2 .1M181.8 94.7l.2 .1M181.8 88.4v6.3M181.8 88.4l.2 .1M182 94.8l.2 .1M182 88.5v6.3M182 88.5h.2M182.2 94.9h.2M182.2 88.5v6.4"/>
<path d="M182.2 88.5l.2 .1M182.4 94.9l.2 .1M182.4 88.6v6.3M182.4 88.6l.2 .1M182.6 95h.2M182.6 88.7v6.3M182.6 88.7h.2M182.8 88.7v6.3M182.8 86.8v.6M182.8 86.8l-.5 .2 .5 .4M182.8 80.3l.5 .3M182.8 87.4l.4 .5 .1 .6"/>
<path d="M183 95h-.2M183 88.6v6.4M183 88.6l-.2 .1M183.2 94.9l-.2 .1M183.2 88.6v6.3M183.2 88.6h-.2M183.3 86.5v1.7M183.3 86.5l.6 .3M183.3 86.5l-.5 .3M183.3 88.5v6.3l-.1 .1M183.3 92.8l.6 .3M183.3 88.5l-.1 .1"/>
<path d="M183.9 93.1l.2 .1M183.9 86.8v6.3M183.9 86.8h.2M184.1 93.2h.2M184.1 86.8v6.4M184.1 86.8l.2 .1M184.3 93.2l-1 1.4M184.3 93.2l.2 .1M184.3 86.9v6.3M184.3 86.9h.2M184.5 93.3h.2M184.5 86.9v6.4"/>
<path d="M184.5 86.9l.2 .1M184.7 85.3l-.3 .3 1.3 .6M184.7 85.3v.4M184.7 93.3h.2M184.7 87v6.3M184.7 87h.2M184.9 93.3h.2M184.9 87v6.3M184.9 87h.2M184.9 84.9v.9M184.9 84.9l.8 .2M184.9 84.9l-.2 .4"/>
<path d="M185.1 81.2l-.7 .2 .5 .7 .8-.1M185.1 81.2v.9M185.1 93.3l.2 .1M185.1 87v6.3M185.1 87h.2M185.3 81.2v.9M185.3 81.2h-.2M185.3 93.4h.3M185.3 87v6.4M185.3 87l.3 .1M185.4 81.1v1M185.4 81.1l-.1 .1"/>
<path d="M185.6 81v1M185.6 81l-.2 .1M185.6 93.4h.2M185.6 87.1v6.3M185.6 87.1h.2M185.7 80.9v1.1M185.7 80.9l-.1 .1M185.7 86.2l.7 .6M185.7 85.1v1.1M185.7 85.1h.2M185.8 93.4h.2M185.8 87.1v6.3"/>
<path d="M185.8 87.1h.2M185.8 80.8v1.2M185.8 80.8l-.1 .1M185.9 85.1v1.2M185.9 85.1h.2M186 80.7v1.3M186 80.7l-.2 .1M186 87.1v6.3M186.1 80.6v1.4M186.1 80.6l-.1 .1M186.1 85.1v1.4M186.1 82h-.4"/>
<path d="M186.1 82l1.7 .2 .2 .3M186.1 83.1h-.8v.8l.8 .1M186.1 83.1v.9M186.1 84h.2M186.2 93.3l-.2 .1M186.2 87v6.3M186.2 87l-.2 .1M186.2 80.5v1.5M186.2 80.5l-.1 .1M186.3 93.2l-.1 .1M186.3 86.9v6.3M186.3 86.9l-.1 .1"/>
<path d="M186.3 80.4v1.6M186.3 80.4l-.1 .1M186.3 83.1v.9M186.3 83.1h-.2M186.3 84h.2M186.3 85.1v1.6M186.3 85.1h-.2M186.4 86.8v6.3l-.1 .1M186.4 80.3a1.69 1.69 0 0 0-1.7-.2l-1.4 .5M186.4 80.3v1.7M186.4 80.3l-.1 .1M186.4 86.8l-.1 .1"/>
<path d="M186.5 83v1M186.5 83l-.2 .1M186.5 84l.2 .1M186.5 91.4h-.1M186.5 85.1v6.3M186.5 85.1h-.2M186.7 83v1.1M186.7 83h-.2M186.7 84.1h.2M186.7 91.4h-.2M186.7 85.1v6.3M186.7 85.1h-.2"/>
<path d="M186.9 82.9v1.2M186.9 82.9l-.2 .1M186.9 84.1l.2 .1M187 91.4h-.3M187 85v6.4M187 85l-.3 .1M187.1 82.9v1.3M187.1 82.9h-.2M187.1 84.2h.2M187.2 91.3l-.2 .1M187.2 85v6.3M187.2 85h-.2"/>
<path d="M187.3 82.8v1.4M187.3 82.8l-.2 .1M187.3 84.2l.1 .1M187.4 91.3h-.2M187.4 85v6.3M187.4 85h-.2M187.4 82.8v1.5M187.4 82.8h-.1M187.4 84.3l.2 .1M187.6 82.7v1.7M187.6 82.7l-.2 .1M187.6 84.4l.2 .1"/>
<path d="M187.6 91.3h-.2M187.6 84.9v6.4M187.6 84.9l-.2 .1M187.8 82.6v1.9M187.8 82.6l-.2 .1M187.8 84.5l.2 .1-.1 .1M187.8 91.2l-.2 .1M187.8 84.9v6.3M187.8 84.9h-.2M187.9 91.1l-.1 .1M187.9 84.8v6.3M187.9 84.8l-.1 .1"/>
<path d="M187.9 91v.1M187.9 84.7v6.3M187.9 84.7v.1M188 82.5l-.1 8.5M188 82.5l-.2 .1M22.4 117.9h1.1M22.4 117.9h-1.9v20h1.9M22.4 117.9v3.5M23.5 117.9v3.5M23.5 117.9h2.4v3.5M75.7 117.9h15.5M75.7 117.9h-1.3v20h1.3"/>
<path d="M75.7 117.9v20M91.2 117.9h1.3v20h-1.3M91.2 117.9v20M20 121.4h21v3h-21zM21.4 121.4v3M22.4 137.9h1.1M22.4 124.4v13.5M23.5 124.4v13.5M25.9 124.4v13.5h-2.4M30.4 121.4v3M31.4 121.4v3M32 121.4v3"/>
<path d="M32.1 121.4v3M32.2 121.4v3M32.3 121.4v3M32.4 121.4v3M32.5 121.4v3M32.6 121.4v3M32.7 121.4v3M32.8 121.4v3M32.9 121.4v3M33 121.4v3M33.1 121.4v3M33.2 121.4v3"/>
<path d="M33.3 121.4v3M33.4 121.4v3M33.5 121.4v3M33.6 121.4v3M33.9 121.4v3M34 121.4v3M34.1 121.4v3M34.2 121.4v3M34.3 121.4v3M34.4 121.4v3M34.5 121.4v3M34.6 121.4v3"/>
<path d="M34.7 121.4v3M34.8 121.4v3M34.9 121.4v3M35.2 121.4v3M35.3 121.4v3M35.4 121.4v3M35.6 121.4v3M35.7 121.4v3M35.8 121.4v3M35.9 121.4v3M36 121.4v3M36.1 121.4v3"/>
<path d="M36.2 121.4v3M36.5 121.4v3M36.8 121.4v3M36.9 121.4v3M37 121.4v3M37.1 121.4v3M37.2 121.4v3M37.3 121.4v3M37.4 121.4v3M37.5 121.4v3M37.6 121.4v3M37.8 121.4v3"/>
<path d="M38.1 121.4v3M38.2 121.4v3M38.3 121.4v3M38.4 121.4v3M38.5 121.4v3M38.6 121.4v3M38.7 121.4v3M38.8 121.4v3M38.9 121.4v3M39 121.4v3M39.1 121.4v3M39.4 121.4v3"/>
<path d="M39.5 121.4v3M39.6 121.4v3M39.7 121.4v3M39.8 121.4v3M39.9 121.4v3M40 121.4v3M40.1 121.4v3M40.2 121.4v3M40.3 121.4v3M40.4 121.4v3M40.5 121.4v3M40.6 121.4v3"/>
<path d="M40.7 121.4v3M40.8 121.4v3M40.9 121.4v3M57 121.4v3M57.1 121.4v3M57.2 121.4v3M57.3 121.4v3M57.4 121.4v3M57.5 121.4v3M57.6 121.4v3M57.7 121.4v3M57.8 121.4v3"/>
<path d="M57.9 121.4v3M58 121.4v3M58.1 121.4v3M58.2 121.4v3M58.3 121.4v3M58.4 121.4v3M58.5 121.4v3M58.6 121.4v3M58.8 121.4v3M58.9 121.4v3M59 121.4v3M59.1 121.4v3"/>
<path d="M59.2 121.4v3M59.3 121.4v3M59.4 121.4v3M59.5 121.4v3M59.6 121.4v3M59.7 121.4v3M59.9 121.4v3M60.1 121.4v3M60.3 121.4v3M60.4 121.4v3M60.5 121.4v3M60.6 121.4v3"/>
<path d="M60.7 121.4v3M60.8 121.4v3M60.9 121.4v3M61 121.4v3M61.1 121.4v3M61.2 121.4v3M61.5 121.4v3M61.7 121.4v3M61.8 121.4v3M61.9 121.4v3M62 121.4v3M62.1 121.4v3"/>
<path d="M62.2 121.4v3M62.3 121.4v3M62.4 121.4v3M62.5 121.4v3M62.6 121.4v3M62.8 121.4v3M63 121.4v3M63.2 121.4v3M63.3 121.4v3M63.4 121.4v3M63.5 121.4v3M63.6 121.4v3"/>
<path d="M63.7 121.4v3M63.8 121.4v3M63.9 121.4v3M64 121.4v3M64.1 121.4v3M64.3 121.4v3M64.4 121.4v3M64.5 121.4v3M64.6 121.4v3M64.7 121.4v3M64.8 121.4v3M64.9 121.4v3"/>
<path d="M65 121.4v3M65.1 121.4v3M65.2 121.4v3M65.3 121.4v3M65.4 121.4v3M65.5 121.4v3M65.6 121.4v3M65.7 121.4v3M65.8 121.4v3M65.9 121.4v3M70.6 121.4v3M74.4 121.4h-17.4v3h17.4"/>
<path d="M75.7 137.9h15.5M92.5 121.4h3.7v3h-3.7"/>
<circle cx="36.5" cy="99.9" r=".68"/>
<circle cx="36.5" cy="94.9" r=".67"/>
</g>
<path d="M14.3 117.9h5.7M15.5 118.8v18.2M14.3 137.9h5.7v5.7M41 137.9v5.7M57 137.9v5.7M96.2 137.9v5.7M20.9 142.4h19.2M57.8 142.4h37.5" fill="none" stroke="#1f4e9a" stroke-width=".18"/>
<g fill="#1f4e9a" stroke="#1f4e9a" stroke-width=".18">
<path d="M39.4 142l.7 .4-.7 .4z"/>
<path d="M20.9 142.4l.7-.4v.8z"/>
<path d="M15.5 118.8l.4 .7h-.8z"/>
<path d="M15.1 136.3h.8l-.4 .7z"/>
<path d="M94.6 142l.7 .4-.7 .4z"/>
<path d="M57.8 142.4l.7-.4v.8z"/>
</g>
<g fill="#fff" stroke="#c0392b" stroke-width=".18">
<circle cx="36.5" cy="99.9" r="1.6"/>
<circle cx="36.5" cy="94.9" r="1.6"/>
</g>
<text font-size="3.9" x="12" y="14">CA-403 Finger, left</text>
<g font-size="2.2">
<text x="188.4" y="161.6">Finger, left</text>
<text x="188.4" y="156.4">CA-403</text>
<text x="188.4" y="166.8">PETG printed, 0.4 mm nozzle</text>
<text x="188.4" y="172">9.7 g (CAD, 60 % fill)</text>
<text x="188.4" y="177.2">1 per robot</text>
<text x="188.4" y="182.4">1:2</text>
<text x="188.4" y="187.6">mm</text>
<text x="194.1" y="187.6">·</text>
<text x="196.5" y="187.6">general tolerance ±0.2</text>
<text x="188.4" y="198">Third angle</text>
<text x="188.4" y="192.8">cad/step/parts/finger_L.step (from backend/cad/model.py)</text>
<text x="201.8" y="198">⊕◁</text>
<text x="188.4" y="203.2">11 of 13</text>
<text x="188.4" y="208.4">ME 2331 Project 2 team</text>
<text x="214.7" y="208.4">2026-11-02</text>
</g>
<g font-size="2" fill="#1f4e9a">
<text x="14.1" y="130" transform="rotate(-90 14.1 130)">40.0</text>
<text x="28.6" y="145">41.9</text>
<text x="74.6" y="145">78.5</text>
</g>
<g font-size="1.9" fill="#555">
<text x="20" y="60.2">TOP VIEW</text>
<text x="161.3" y="99.9">ISOMETRIC (not to scale)</text>
<text x="20" y="148.4">FRONT VIEW</text>
<text x="57" y="148.4">RIGHT VIEW</text>
</g>
<text font-size="1.9" x="12" y="195.9">HOLE TABLE (letters mark hole centres on the view along that axis)</text>
<g font-size="1.8">
<text x="12" y="20">NOTES</text>
<text x="12" y="23">1. Hole sizes are the printed sizes from the PETG tolerance table (backend/cad/model.py TOL).</text>
<text x="12" y="29">2. Screws thread straight into the printed pilots (HF kit #67675, no nuts).</text>
<text x="13.5" y="26">Print CA-900 first and adjust TOL if a fit is off.</text>
<text x="12" y="32">3. Datum = the part's bounding-box corner (min X, Y, Z), lower left of the front and top views.</text>
<text x="13.5" y="35">Hole centres: (X, Y) for Z holes, (X, Z) for Y holes, (Y, Z) for X holes. ×k = k holes stacked</text>
<text x="12" y="41">4. Shown in its assembly orientation; the STEP file defines all other geometry.</text>
<text x="13.5" y="38">along the axis; +n = n more positions (see the STEP file).</text>
</g>
<g font-size="1.8" fill="#555">
<text x="162.9" y="161.5">TITLE</text>
<text x="162.9" y="156.3">PART NO.</text>
<text x="162.9" y="166.7">MATERIAL</text>
<text x="162.9" y="171.9">MASS</text>
<text x="162.9" y="177.1">QTY</text>
<text x="162.9" y="182.3">SCALE</text>
<text x="162.9" y="187.5">UNITS</text>
<text x="162.9" y="197.9">PROJECTION</text>
<text x="162.9" y="192.7">SOURCE</text>
<text x="162.9" y="203.1">SHEET</text>
<text x="162.9" y="208.3">DRAWN</text>
</g>
<text font-size="1.7" fill="#c0392b" x="12" y="203.9">A</text>
<g font-size="1.7">
<text x="17" y="200.3">Ø (mm)</text>
<text x="17" y="203.9">2.70</text>
<text x="28" y="200.3">×</text>
<text x="28" y="203.9">2</text>
<text x="33" y="200.3">axis</text>
<text x="33" y="203.9">Z</text>
<text x="40" y="200.3">depth</text>
<text x="40" y="203.9">4.5</text>
<text x="49" y="200.3">centres from datum (mm)</text>
<text x="49" y="203.9">(33.0, 4.0); (33.0, 14.0)</text>
<text x="96" y="200.3">fit / feature</text>
<text x="96" y="203.9">servo-bag screw pilot</text>
</g>
<text font-size="1.6" fill="#c0392b" x="13.8" y="136.4">datum</text>
<g font-size="1.3" fill="#c0392b">
<text x="36" y="95.4">A</text>
<text x="36" y="100.4">A</text>
</g>
</svg>
